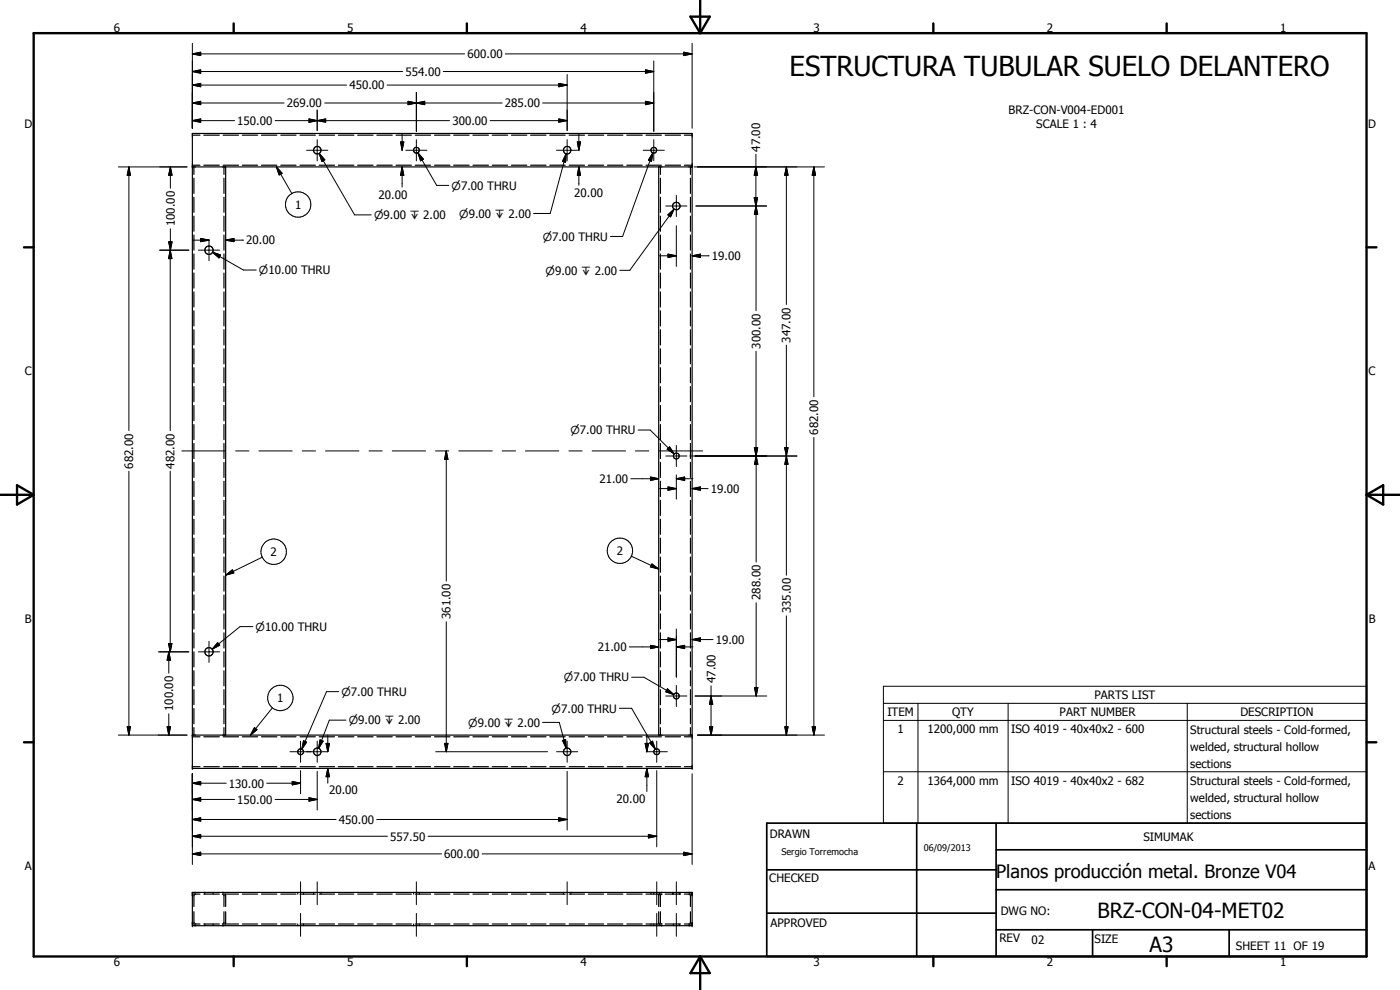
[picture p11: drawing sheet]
<svg xmlns="http://www.w3.org/2000/svg" width="420mm" height="297mm" viewBox="0 0 420 297" stroke-linecap="round" stroke-linejoin="round" font-family="sans-serif">
<g fill="none" stroke="#000" stroke-width=".35">
<path d="M57.7 40h150v190.5h-150zM57.7 50.1h150M57.7 49.6h2.3M57.7 40.6h2.3M58.2 50.1v2.2M58.2 53.5v4.5M58.2 59.2v4.5M61.2 49.6h4.6M61.2 40.6h4.6M67 49.6h4.6M67 40.6h4.6M67.2 50.1v2.2"/>
<path d="M67.2 53.5v4.5M67.2 59.2v4.5M67.7 50.1v170.5M72.7 49.6h4.6M72.7 40.6h4.6M78.5 49.6h4.6M78.5 40.6h4.6M84.3 49.6h4.5M84.3 40.6h4.5M90 49.6h4.6M90 40.6h4.6M95.8 49.6h4.6"/>
<path d="M95.8 40.6h4.6M101.5 49.6h4.7M101.5 40.6h4.7M107.3 49.6h4.7M107.3 40.6h4.7M113.1 49.6h4.6M113.1 40.6h4.6M118.9 49.6h4.6M118.9 40.6h4.6M124.6 49.6h4.6M124.6 40.6h4.6M130.4 49.6h4.6"/>
<path d="M130.4 40.6h4.6M136.2 49.6h4.6M136.2 40.6h4.6M141.9 49.6h4.7M141.9 40.6h4.7M147.7 49.6h4.6M147.7 40.6h4.6M153.5 49.6h4.6M153.5 40.6h4.6M159.2 49.6h4.7M159.2 40.6h4.7M165 49.6h4.6"/>
<path d="M165 40.6h4.6M170.8 49.6h4.6M170.8 40.6h4.6M176.6 49.6h4.6M176.6 40.6h4.6M182.3 49.6h4.6M182.3 40.6h4.6M188.1 49.6h4.6M188.1 40.6h4.6M193.9 49.6h4.6M193.9 40.6h4.6M197.7 50.1v170.5"/>
<path d="M198.2 50.1v2.2M198.2 53.5v4.5M198.2 59.2v4.5M199.6 49.6h4.6M199.6 40.6h4.6M205.4 49.6h2.3M205.4 40.6h2.3M207.2 50.1v2.2M207.2 53.5v4.5M207.2 59.2v4.5M58.2 64.9v4.5M58.2 70.5v4.6"/>
<path d="M58.2 76.2v4.6M67.2 64.9v4.5M67.2 70.5v4.6M67.2 76.2v4.6M198.2 64.9v4.5M198.2 70.5v4.6M198.2 76.2v4.6M207.2 64.9v4.5M207.2 70.5v4.6M207.2 76.2v4.6M58.2 81.9v4.5M58.2 87.6v4.5"/>
<path d="M58.2 93.3v4.5M58.2 98.9v4.6M67.2 81.9v4.5M67.2 87.6v4.5M67.2 93.3v4.5M67.2 98.9v4.6M198.2 81.9v4.5M198.2 87.6v4.5M198.2 93.3v4.5M198.2 98.9v4.6M207.2 81.9v4.5M207.2 87.6v4.5"/>
<path d="M207.2 93.3v4.5M207.2 98.9v4.6M58.2 104.6v4.6M58.2 110.3v4.6M58.2 116v4.5M67.2 104.6v4.6M67.2 110.3v4.6M67.2 116v4.5M198.2 104.6v4.6M198.2 110.3v4.6M198.2 116v4.5M207.2 104.6v4.6"/>
<path d="M207.2 110.3v4.6M207.2 116v4.5M58.2 121.7v4.5M58.2 127.4v4.5M58.2 133.1v4.5M58.2 138.7v4.6M67.2 121.7v4.5M67.2 127.4v4.5M67.2 133.1v4.5M67.2 138.7v4.6M198.2 121.7v4.5M198.2 127.4v4.5"/>
<path d="M198.2 133.1v4.5M198.2 138.7v4.6M207.2 121.7v4.5M207.2 127.4v4.5M207.2 133.1v4.5M207.2 138.7v4.6M58.2 144.4v4.6M58.2 150.1v4.5M58.2 155.8v4.5M67.2 144.4v4.6M67.2 150.1v4.5M67.2 155.8v4.5"/>
<path d="M198.2 144.4v4.6M198.2 150.1v4.5M198.2 155.8v4.5M207.2 144.4v4.6M207.2 150.1v4.5M207.2 155.8v4.5M58.2 161.5v4.5M58.2 167.1v4.6M58.2 172.8v4.6M58.2 178.5v4.5M67.2 161.5v4.5M67.2 167.1v4.6"/>
<path d="M67.2 172.8v4.6M67.2 178.5v4.5M198.2 161.5v4.5M198.2 167.1v4.6M198.2 172.8v4.6M198.2 178.5v4.5M207.2 161.5v4.5M207.2 167.1v4.6M207.2 172.8v4.6M207.2 178.5v4.5M58.2 184.2v4.5M58.2 189.9v4.5"/>
<path d="M58.2 195.6v4.5M67.2 184.2v4.5M67.2 189.9v4.5M67.2 195.6v4.5M198.2 184.2v4.5M198.2 189.9v4.5M198.2 195.6v4.5M207.2 184.2v4.5M207.2 189.9v4.5M207.2 195.6v4.5M58.2 201.3v4.5M58.2 206.9v4.6"/>
<path d="M58.2 212.6v4.6M58.2 218.3v2.3M67.2 201.3v4.5M67.2 206.9v4.6M67.2 212.6v4.6M67.2 218.3v2.3M198.2 201.3v4.5M198.2 206.9v4.6M198.2 212.6v4.6M198.2 218.3v2.3M207.2 201.3v4.5M207.2 206.9v4.6"/>
<path d="M207.2 212.6v4.6M207.2 218.3v2.3M57.7 220.6h150M57.7 221.1h2.3M57.7 230h2.3M61.2 221.1h4.6M61.2 230h4.6M67 221.1h4.6M67 230h4.6M72.7 221.1h4.6M72.7 230h4.6M78.5 221.1h4.6"/>
<path d="M78.5 230h4.6M84.3 221.1h4.5M84.3 230h4.5M90 221.1h4.6M90 230h4.6M95.8 221.1h4.6M95.8 230h4.6M101.5 221.1h4.7M101.5 230h4.7M107.3 221.1h4.7M107.3 230h4.7M113.1 221.1h4.6"/>
<path d="M113.1 230h4.6M118.9 221.1h4.6M118.9 230h4.6M124.6 221.1h4.6M124.6 230h4.6M130.4 221.1h4.6M130.4 230h4.6M136.2 221.1h4.6M136.2 230h4.6M141.9 221.1h4.7M141.9 230h4.7M147.7 221.1h4.6"/>
<path d="M147.7 230h4.6M153.5 221.1h4.6M153.5 230h4.6M159.2 221.1h4.7M159.2 230h4.7M165 221.1h4.6M165 230h4.6M170.8 221.1h4.6M170.8 230h4.6M176.6 221.1h4.6M176.6 230h4.6M182.3 221.1h4.6"/>
<path d="M182.3 230h4.6M188.1 221.1h4.6M188.1 230h4.6M193.9 221.1h4.6M193.9 230h4.6M199.6 221.1h4.6M199.6 230h4.6M205.4 221.1h2.3M205.4 230h2.3M57.7 267.8h150v9.9h-150zM57.7 277.2h2.3M57.7 268.3h2.3"/>
<path d="M57.7 277l.1 .2M57.8 277.2h.1M57.8 268.3l-.1 .2M57.9 268.3h-.1M58.2 273.6l.1 3.4M58.2 277.6l.3 .1M58.3 268.5l-.1 3.5M58.5 277.2h.1M58.5 267.8l-.3 .1M58.6 268.3l-.1 .1M61.2 277.2h4.6M61.2 268.3h4.6"/>
<path d="M61.5 267.8v.1M61.5 268.1v.2M61.5 277.2v.3M61.5 277.6v.1M64 267.8v.1M64 268.1v.2M64 277.2v.3M64 277.6v.1M66.7 277.2h4.9M66.7 268.3l.3 .1M67 268.3h4.6M67 267.8l.2 .1"/>
<path d="M67.1 268.5l.1 3.5M67.2 273.6l-.1 3.4M67.2 277.6l-.2 .1M67.6 268.3h.1M67.6 268.3l.1 3.7M67.6 277.2h.1M67.7 273.6l-.1 3.6M72.7 277.2h4.6M72.7 268.3h4.6M78.5 277.2h4.6M78.5 268.3h4.6M84.3 277.2h4.5"/>
<path d="M84.3 268.3h4.5M89.4 267.8v.1M89.4 268.1v.2M89.4 277.2v.3M89.4 277.6v.1M90 277.2h4.6M90 268.3h4.6M91.1 267.8v.1M91.1 268.1v.2M91.1 277.2v.3M91.1 277.6v.1M94.1 267.8v.1"/>
<path d="M94.1 268.1v.2M95.8 277.2h4.6M95.8 268.3h4.6M96.3 267.8v.1M96.3 268.1v.2M101.5 277.2h4.7M101.5 268.3h4.7M107.3 277.2h4.7M107.3 268.3h4.7M113.1 277.2h4.6M113.1 268.3h4.6M118.9 277.2h4.6"/>
<path d="M118.9 268.3h4.6M124.1 267.8v.1M124.1 268.1v.2M124.1 277.2v.3M124.1 277.6v.1M124.6 277.2h4.6M124.6 268.3h4.6M125.8 267.8v.1M125.8 268.1v.2M125.8 277.2v.3M125.8 277.6v.1M130.4 277.2h4.6"/>
<path d="M130.4 268.3h4.6M136.2 277.2h4.6M136.2 268.3h4.6M141.9 277.2h4.7M141.9 268.3h4.7M147.7 277.2h4.6M147.7 268.3h4.6M153.5 277.2h4.6M153.5 268.3h4.6M159.2 277.2h4.7M159.2 268.3h4.7M165 277.2h4.6"/>
<path d="M165 268.3h4.6M169.1 267.8v.1M169.1 268.1v.2M170.8 277.2h4.6M170.8 268.3h4.6M171.4 267.8v.1M171.4 268.1v.2M176.6 277.2h4.6M176.6 268.3h4.6M182.3 277.2h4.6M182.3 268.3h4.6M188.1 277.2h4.6"/>
<path d="M188.1 268.3h4.6M193.9 277.2h4.6M193.9 268.3h4.6M195.4 267.8v.1M195.4 268.1v.2M195.4 277.2v.3M195.4 277.6v.1M196.2 267.8v.1M196.2 268.1v.2M196.2 277.2v.3M196.2 277.6v.1M197.1 267.8v.1"/>
<path d="M197.1 268.1v.2M197.1 277.2v.3M197.1 277.6v.1M197.7 273.6l.1 3.6M197.8 268.3l-.1 3.7M197.8 277.2h.1M197.9 268.3h-.1M197.9 267.8v.1M197.9 268.1v.2M197.9 277.2v.3M197.9 277.6v.1M198.2 273.6l.1 3.4"/>
<path d="M198.2 277.6l.3 .1M198.3 268.5l-.1 3.5M198.4 277.2h.3M198.5 267.8l-.3 .1M198.7 268.3l-.3 .1M199.6 277.2h4.6M199.6 268.3h4.6M201.8 267.8v.1M201.8 268.1v.2M202.1 267.8v.1M202.1 268.1v.2M202.1 277.2v.3"/>
<path d="M202.1 277.6v.1M203.9 267.8v.1M203.9 268.1v.2M203.9 277.2v.3M203.9 277.6v.1M204.1 267.8v.1M204.1 268.1v.2M205.4 277.2h2.3M205.4 268.3h2.3M206.9 268.3l.1 .1M207 277.2h-.1M207 267.8l.2 .1"/>
<path d="M207.2 268.5v3.5M207.2 273.6v3.4M207.2 277.6l-.2 .1M207.6 268.3h.1M207.6 277.2h.1M207.6 268.3l.1 .5M207.7 276.8l-.1 .4"/>
<circle cx="95.2" cy="45" r="1.13"/>
<circle cx="125" cy="45.1" r=".88"/>
<circle cx="170.2" cy="45.1" r="1.15"/>
<circle cx="196.2" cy="45.1" r=".88"/>
<circle cx="62.7" cy="75.1" r="1.26"/>
<circle cx="203" cy="61.8" r="1.13"/>
<circle cx="203" cy="136.8" r=".88"/>
<circle cx="62.7" cy="195.5" r="1.26"/>
<circle cx="203" cy="208.8" r=".88"/>
<circle cx="90.2" cy="225.6" r=".89"/>
<circle cx="95.2" cy="225.5" r="1.11"/>
<circle cx="170.2" cy="225.5" r="1.12"/>
<circle cx="197.1" cy="225.6" r=".87"/>
</g>
<g fill="#000">
<circle cx="57.7" cy="50.1" r=".18"/>
<circle cx="57.7" cy="220.6" r=".18"/>
<circle cx="57.7" cy="230.5" r=".18"/>
<circle cx="207.7" cy="230.5" r=".18"/>
<circle cx="57.7" cy="277.7" r=".18"/>
<circle cx="57.7" cy="267.8" r=".18"/>
<circle cx="207.7" cy="277.7" r=".18"/>
<circle cx="207.7" cy="267.8" r=".18"/>
</g>
<g fill="none" stroke="#000" stroke-width=".71">
<path d="M10.1 9.9h400v277.1h-400zM70.1 7v2.9M140.1 7v2.9M207.2 5h5.8l-2.9 4.9zM210.1 0v9.9M280.1 7v2.9M350.1 7v2.9M7.2 74.2h2.9M410.1 74.2h3M.1 148.5h10M5.1 145.6l5 2.9-5 2.9zM410.1 148.5h10"/>
<path d="M410.1 148.5l5-2.9v5.8zM7.2 222.7h2.9M410.1 222.7h3M70.1 287v2.9M140.1 287v2.9M210.1 287v10M210.1 287l2.9 5h-5.8zM280.1 287v2.9M350.1 287v2.9"/>
</g>
<path d="M230.1 247h180v40h-180zM275.1 247v40M298.9 255h111.2M298.9 247v40M230.1 274h68.8M230.1 261h68.8M298.9 279h111.2M298.9 267h111.2M327.9 279v8M368.9 279v8" fill="none" stroke="#000" stroke-width=".51"/>
<g fill="none" stroke="#000" stroke-width=".3">
<path d="M57.7 16.2l2.5-.5v1zM57.7 16.2h81.7M57.7 13v25.5M151.6 16.2h56.1M196.2 18.3v21.1M205.2 15.7l2.5 .5-2.5 .5zM207.7 13v25.5M57.7 36.2l2.5-.5v1zM57.7 30.9l2.5-.5v1zM57.7 25.5l2.5-.5v1zM57.7 21.5l2.5-.5v1zM57.7 36.2h12.7"/>
<path d="M57.7 30.9h27.5M57.7 25.5h46.3M57.7 21.5h63.2M82.6 36.2h52.3M92.7 35.7l2.5 .5-2.5 .5zM95.2 36.2l2.5-.5v1zM95.2 33v6.2M97.4 30.9h53.3M116.2 25.5h54M122.5 30.4l2.5 .5-2.5 .5zM122.5 30.4l5 1v-1l-5 1zM125 30.9l2.5-.5v1z"/>
<path d="M125 27.7v11.7M133 21.5h63.2M147.1 36.2h23.1M162.8 30.9h33.4M167.7 25l2.5 .5-2.5 .5zM167.7 35.7l2.5 .5-2.5 .5zM170.2 22.4v16.8M193.7 21l2.5 .5-2.5 .5zM193.7 30.4l2.5 .5-2.5 .5zM35.5 50.1h20.6M38.7 50.1l.4 2.5h-.9zM38.7 50.1v79.1"/>
<path d="M51.1 50.1l.5 2.5h-1zM51.1 50.1v6.4M83 50.1l1.7 1.9-.9 .5zM83 50.1l4.6 7.9M92 45.1h6.4M95.2 41.9v6.4M95.8 46l1.7 2-.9 .4zM95.8 46l10.6 18.5h5M120.2 42.6h1l-.5 2.5zM120.7 50.1l.5 2.5h-1zM120.7 40v5.1M120.7 50.1v6"/>
<path d="M121.8 45.1h6.3M125 41.9v6.4M125.4 45.8l1.7 2-.9 .5zM125.4 45.8l5.7 9.8h3.6M167 45.1h6.4M169.9 46.1l-.2 2.6-.9-.3zM169.9 46.1l-4.8 18h-5M170.2 41.9v6.4M173.3 42.6h.9l-.5 2.5zM173.7 50.1l.5 2.5h-.9zM173.7 40v5.1M173.7 50.1v5.5"/>
<path d="M193 45.1h6.4M195.9 45.9l-.4 2.5-.9-.4zM195.9 45.9l-9.1 25.1h-3.6M196.2 41.9v6.4M203 58.6v6.4M208.3 50.1h39.1M226.3 59.3h1.1l-.5 2.5zM226.9 50.1l.5 2.5h-1.1zM226.9 46.3v46.9M236 50.1l.5 2.5h-1zM236 50.1v41.3M244.3 50.1l.5 2.5h-1.1z"/>
<path d="M244.3 50.1v68.9M47.9 75.1h8.8M50.6 72.6h1l-.5 2.5zM50.6 72.6l1 5h-1l1-5zM51.1 75.1l.5 2.5h-1zM51.1 68.7v60.5M57.7 72.1h5M59.6 75.1h6.3M60.2 71.5l2.5 .6-2.5 .4zM62.7 71.9v6.3M63.8 75.7l2.4 .8-.5 .9zM63.8 75.7l9.3 5.3h3.8"/>
<path d="M67.7 72.1l2.5-.6v1zM67.7 72.1h5.4M197.9 76.8h5.1M199.8 61.8h6.4M200.4 64.5l1.9-1.8-1.1 2.4zM200.5 76.2l2.5 .6-2.5 .5zM202.3 62.7l-13.3 18.4h-3M203 67.7v12.2M207.7 76.8l2.5-.6v1.1zM207.7 76.8h5.1M208.9 61.8h21.2M226.9 61.8l.5 2.5h-1z"/>
<path d="M226.9 105.4v31.4l-.5-2.5h1l-1 5h1l-.5-2.5v31.9M236 103.5v69.1M54.6 135.3h13.1M70.7 135.3h4M77.7 135.3h10M90.7 135.3h4M97.7 135.3h10M110.7 135.3h4M117.7 135.3h10M130.7 135.3h4M133.9 135.3l.5 2.5h-1zM133.9 135.3v39.1"/>
<path d="M137.7 135.3h10M150.7 135.3h4M157.7 135.3h10M170.7 135.3h4M177.7 135.3h10M190.7 135.3h4M191.5 129h3.6l7.2 7.2M197.7 135.3h13.2M199.8 136.8h6.4M200.2 134.8l.7-.7 1.4 2.1zM200.9 134.1l1.4 2.1-2.1-1.4zM203 133.6v6.4"/>
<path d="M207 136.8h32.2M226.4 134.3h1l-.5 2.5zM226.9 136.8l.5 2.5h-1zM235.5 134.3h1l-.5 2.5zM235.5 134.3h1l-1 5h1zM236 136.8l.5 2.5h-1zM244.3 131.2v89.4M38.7 141.4v79.2M51.1 141.4v54.2M189.3 143.6h8.4M195.2 143.1l2.5 .5-2.5 .5zM197.9 146.6h5.1"/>
<path d="M200.5 146.1l2.5 .5-2.5 .5zM203 143.6l2.5-.5v1zM203 142.5v7.3M203 143.6h5M207.7 146.6l2.5-.5v1zM207.7 146.6h4.8M67.7 172.6l2.1-1.6 .4 .9zM78.7 167.2l-11 5.4M189.5 166.9l8.2 3.8M195.7 169.2l2 1.5-2.5-.6zM47.5 195.6h9.2M50.6 193.1h1l-.5 2.5z"/>
<path d="M50.7 195.6l.5 2.5h-1zM50.7 195.6v6.4M59.6 195.6h6.3M62.7 192.4v6.4M65.3 192.8l.6 .8-2.2 1.2zM75.9 188h-3.9l-8.3 6.8M133.9 186.6v39M188.8 194.1h8.9M195.2 193.6l2.5 .5-2.5 .5zM197.9 191.9h5.1M200.5 191.4l2.5 .5-2.5 .5zM203 194.1l2.5-.5v1z"/>
<path d="M203 188.7v14.5M203 194.1h5M207.7 191.9l2.5-.5v1zM207.7 191.9h6.3M226.9 180.8v28M236 184.8v35.8M38.2 218.1h.9l-.4 2.5zM50.2 218.1h1l-.5 2.5zM50.7 214.2v6.4M76.4 218.3l.7 .6-1.9 1.7zM81.7 212.4l-6.5 8.2M101.6 207.5h-3.6l-7.4 17.3"/>
<path d="M103.8 216.1h-5l-3.2 8.4M162.8 216.7h5l2.1 7.8M185.9 212.5h3.7l7.1 12.3M189.6 203.2h3.6l9 5.2M199.8 208.8h6.4M200.3 206.7l1.9 1.7-2.4-.8zM203 205.7v6.3M208.6 208.8h21.5M212.9 218.1h1l-.5 2.5zM213.4 208.8l.5 2.5h-1zM213.4 205.8v14.8M226.4 206.3h1l-.5 2.5z"/>
<path d="M235.5 218.1h1l-.5 2.5zM243.7 218.1h1.1l-.5 2.5zM265.1 205.9h145v41.1h-145zM265.1 211h145M265.1 216.2h145M275.5 211v36M302.5 211v36M356.3 211v36M35.5 220.6h20.6M57.7 235l2.5-.5v1zM57.7 239.9l2.5-.5v1zM57.7 232.2v27.2"/>
<path d="M57.7 235h10.2M57.7 239.9h12.7M80 235h10.2M82.6 239.9h12.6M87 225.6h11.4M87.7 234.5l2.5 .5-2.5 .5zM90.2 222.4v6.3M90.2 231.2v7M91.1 222.2l.9 .5-1.4 2.1zM92.7 239.4l2.5 .5-2.5 .5zM95.2 222.4v6.3M95.2 231.4v11.6"/>
<path d="M96 222l1 .4-1.4 2.1zM97.9 223.1h1l-.5 2.5zM98.4 230.5l.5 2.5h-1zM98.4 220.6v5M98.4 230.5v4.5M130.8 225.6h33.5M133.4 223.1h1l-.5 2.5zM167 225.6h6.4M168.8 222.2l.9-.3 .2 2.6zM170.2 222.4v6.3M170.2 231.4v17.6M193.6 223.1h1l-.5 2.5z"/>
<path d="M193.9 225.6h6.4M194.1 230.5l.5 2.5h-1zM194.1 220.6v5M194.1 230.5v7M195 222.9l.8-.5 .9 2.4zM197.1 222.4v6.3M197.1 231.2v22.9M207.7 232.2v27.2M209.3 220.6h38.1M265.1 231.6h145M57.7 256.2l2.5-.5v1zM57.7 245.9l2.5-.5v1z"/>
<path d="M57.7 250.9l2.5-.5v1zM57.7 256.2h74.8M57.7 245.9h43.2M57.7 250.9h58.6M113.1 245.9h57.1M128.5 250.9h68.6M144.7 256.2h63M167.7 245.4l2.5 .5-2.5 .5zM194.6 250.4l2.5 .5-2.5 .5zM205.2 255.7l2.5 .5-2.5 .5zM90.2 264.6v6.8M90.2 274.1v6.8"/>
<path d="M95.2 264.6v6.8M125 264.6v6.8M125 274.1v6.8M170.2 264.6v6.8M197.1 264.6v6.8M197.1 274.1v6.8M203 264.6v6.8M203 274.1v6.8"/>
<circle cx="89.5" cy="61.4" r="3.8"/>
<circle cx="82.1" cy="165.5" r="3.8"/>
<circle cx="186" cy="165.3" r="3.8"/>
<circle cx="84.1" cy="209.4" r="3.8"/>
</g>
<g fill="#000">
<path d="M57.7 16.2l2.5-.5v1zM205.2 15.7l2.5 .5-2.5 .5zM57.7 36.2l2.5-.5v1zM57.7 30.9l2.5-.5v1zM57.7 25.5l2.5-.5v1zM57.7 21.5l2.5-.5v1zM92.7 35.7l2.5 .5-2.5 .5zM95.2 36.2l2.5-.5v1zM122.5 30.4l2.5 .5-2.5 .5zM125 30.9l2.5-.5v1zM167.7 25l2.5 .5-2.5 .5zM167.7 35.7l2.5 .5-2.5 .5z"/>
<path d="M193.7 21l2.5 .5-2.5 .5zM193.7 30.4l2.5 .5-2.5 .5zM38.7 50.1l.4 2.5h-.9zM51.1 50.1l.5 2.5h-1zM83 50.1l1.7 1.9-.9 .5zM95.8 46l1.7 2-.9 .4zM120.2 42.6h1l-.5 2.5zM120.7 50.1l.5 2.5h-1zM125.4 45.8l1.7 2-.9 .5zM169.9 46.1l-.2 2.6-.9-.3zM173.3 42.6h.9l-.5 2.5zM173.7 50.1l.5 2.5h-.9z"/>
<path d="M195.9 45.9l-.4 2.5-.9-.4zM226.3 59.3h1.1l-.5 2.5zM226.9 50.1l.5 2.5h-1.1zM236 50.1l.5 2.5h-1zM244.3 50.1l.5 2.5h-1.1zM50.6 72.6h1l-.5 2.5zM51.1 75.1l.5 2.5h-1zM60.2 71.5l2.5 .6-2.5 .4zM63.8 75.7l2.4 .8-.5 .9zM67.7 72.1l2.5-.6v1zM200.5 76.2l2.5 .6-2.5 .5zM200.4 64.5l1.9-1.8-1.1 2.4z"/>
<path d="M207.7 76.8l2.5-.6v1.1zM226.9 61.8l.5 2.5h-1zM133.9 135.3l.5 2.5h-1zM200.9 134.1l1.4 2.1-2.1-1.4zM226.4 134.3h1l-.5 2.5zM226.9 136.8l.5 2.5h-1zM235.5 134.3h1l-.5 2.5zM236 136.8l.5 2.5h-1zM195.2 143.1l2.5 .5-2.5 .5zM200.5 146.1l2.5 .5-2.5 .5zM203 143.6l2.5-.5v1zM207.7 146.6l2.5-.5v1z"/>
<path d="M67.7 172.6l2.1-1.6 .4 .9zM195.7 169.2l2 1.5-2.5-.6zM50.6 193.1h1l-.5 2.5zM50.7 195.6l.5 2.5h-1zM65.3 192.8l.6 .8-2.2 1.2zM195.2 193.6l2.5 .5-2.5 .5zM200.5 191.4l2.5 .5-2.5 .5zM203 194.1l2.5-.5v1zM207.7 191.9l2.5-.5v1zM38.2 218.1h.9l-.4 2.5zM50.2 218.1h1l-.5 2.5zM76.4 218.3l.7 .6-1.9 1.7z"/>
<path d="M200.3 206.7l1.9 1.7-2.4-.8zM212.9 218.1h1l-.5 2.5zM213.4 208.8l.5 2.5h-1zM226.4 206.3h1l-.5 2.5zM235.5 218.1h1l-.5 2.5zM243.7 218.1h1.1l-.5 2.5zM57.7 235l2.5-.5v1zM57.7 239.9l2.5-.5v1zM87.7 234.5l2.5 .5-2.5 .5zM91.1 222.2l.9 .5-1.4 2.1zM96 222l1 .4-1.4 2.1zM97.9 223.1h1l-.5 2.5z"/>
<path d="M98.4 230.5l.5 2.5h-1zM133.4 223.1h1l-.5 2.5zM168.8 222.2l.9-.3 .2 2.6zM193.6 223.1h1l-.5 2.5zM194.1 230.5l.5 2.5h-1zM195 222.9l.8-.5 .9 2.4zM57.7 256.2l2.5-.5v1zM57.7 245.9l2.5-.5v1zM57.7 250.9l2.5-.5v1zM92.7 239.4l2.5 .5-2.5 .5zM167.7 245.4l2.5 .5-2.5 .5zM194.6 250.4l2.5 .5-2.5 .5z"/>
<path d="M205.2 255.7l2.5 .5-2.5 .5z"/>
</g>
<text font-size="8.2" x="237" y="22.8">ESTRUCTURA TUBULAR SUELO DELANTERO</text>
<g font-size="6.3">
<text x="329.4" y="275.4">BRZ-CON-04-MET02</text>
<text x="345" y="285.6">A3</text>
</g>
<text font-size="5.5" x="298.9" y="263.4">Planos producción metal. Bronze V04</text>
<g font-size="3.5">
<text x="34.2" y="9.6">6</text>
<text x="104.2" y="9.6">5</text>
<text x="174.2" y="9.6">4</text>
<text x="244.2" y="9.6">3</text>
<text x="314.2" y="9.6">2</text>
<text x="384.2" y="9.6">1</text>
<text x="140.3" y="17.5">600.00</text>
<text x="121.7" y="22.8">554.00</text>
<text x="104.8" y="26.8">450.00</text>
<text x="86.1" y="32.2">269.00</text>
<text x="151.5" y="32.2">285.00</text>
<text x="302.7" y="34.1">BRZ-CON-V004-ED001</text>
<text x="7.3" y="38.4">D</text>
<text x="71.2" y="37.5">150.00</text>
<text x="135.8" y="37.5">300.00</text>
<text x="311" y="38.3">SCALE 1 : 4</text>
<text x="410.6" y="38.4">D</text>
<text x="228.1" y="45.5" transform="rotate(-90 228.1 45.5)">47.00</text>
<text x="113.6" y="59.6">20.00</text>
<text x="172.3" y="59">20.00</text>
<text x="88.5" y="62.7">1</text>
<text x="52.4" y="67.9" transform="rotate(-90 52.4 67.9)">100.00</text>
<text x="73.9" y="73.3">20.00</text>
<text x="213.6" y="78.1">19.00</text>
<text x="228.2" y="104.6" transform="rotate(-90 228.2 104.6)">300.00</text>
<text x="237.3" y="102.8" transform="rotate(-90 237.3 102.8)">347.00</text>
<text x="7.4" y="112.6">C</text>
<text x="410.7" y="112.6">C</text>
<text x="245.5" y="130.5" transform="rotate(-90 245.5 130.5)">682.00</text>
<text x="40" y="140.6" transform="rotate(-90 40 140.6)">682.00</text>
<text x="52.4" y="140.6" transform="rotate(-90 52.4 140.6)">482.00</text>
<text x="179.9" y="144.9">21.00</text>
<text x="213.3" y="147.9">19.00</text>
<text x="81.2" y="166.9">2</text>
<text x="185.1" y="166.5">2</text>
<text x="135.2" y="185.8" transform="rotate(-90 135.2 185.8)">361.00</text>
<text x="228.2" y="180" transform="rotate(-90 228.2 180)">288.00</text>
<text x="237.3" y="184" transform="rotate(-90 237.3 184)">335.00</text>
<text x="7.4" y="186.9">B</text>
<text x="410.8" y="186.9">B</text>
<text x="179.4" y="195.4">21.00</text>
<text x="214.8" y="193.2">19.00</text>
<text x="214.7" y="205" transform="rotate(-90 214.7 205)">47.00</text>
<text x="328.5" y="209.8">PARTS LIST</text>
<text x="52" y="213.4" transform="rotate(-90 52 213.4)">100.00</text>
<text x="83.2" y="210.7">1</text>
<text x="266.3" y="214.9">ITEM</text>
<text x="285.7" y="214.9">QTY</text>
<text x="318" y="214.9">PART NUMBER</text>
<text x="372.3" y="214.9">DESCRIPTION</text>
<text x="269.4" y="220">1</text>
<text x="278.3" y="220">1200,000 mm</text>
<text x="303.4" y="220">ISO 4019 - 40x40x2 - 600</text>
<text x="357.2" y="220.1">Structural steels - Cold-formed,</text>
<text x="357.2" y="225.2">welded, structural hollow</text>
<text x="357.2" y="230.4">sections</text>
<text x="68.7" y="236.3">130.00</text>
<text x="98.8" y="238.4">20.00</text>
<text x="269.4" y="235.5">2</text>
<text x="278.3" y="235.5">1364,000 mm</text>
<text x="303.4" y="235.5">ISO 4019 - 40x40x2 - 682</text>
<text x="357.2" y="235.5">Structural steels - Cold-formed,</text>
<text x="71.2" y="241.2">150.00</text>
<text x="185" y="240.9">20.00</text>
<text x="357.2" y="240.6">welded, structural hollow</text>
<text x="357.2" y="245.7">sections</text>
<text x="101.7" y="247.1">450.00</text>
<text x="231" y="251.5">DRAWN</text>
<text x="117.1" y="252.2">557.50</text>
<text x="133.3" y="257.5">600.00</text>
<text x="343.1" y="252.3">SIMUMAK</text>
<text x="7.4" y="261.1">A</text>
<text x="410.7" y="261.1">A</text>
<text x="230.9" y="264.6">CHECKED</text>
<text x="300.3" y="274.5">DWG NO:</text>
<text x="231.3" y="278.3">APPROVED</text>
<text x="299.9" y="282.6">REV</text>
<text x="309.6" y="283.3">02</text>
<text x="328.5" y="283.1">SIZE</text>
<text x="370.9" y="285.1">SHEET 11 OF 19</text>
<text x="34.2" y="289.9">6</text>
<text x="104.2" y="289.9">5</text>
<text x="174.2" y="289.9">4</text>
<text x="244.2" y="289.9">3</text>
<text x="314.2" y="289.9">2</text>
<text x="384.2" y="289.9">1</text>
</g>
<g font-size="3.3">
<text x="135.5" y="56.9">n7.00 THRU</text>
<text x="112.3" y="65.7">n9.00 x 2.00</text>
<text x="137.8" y="65.4">n9.00 x 2.00</text>
<text x="162.9" y="72.2">n7.00 THRU</text>
<text x="77.7" y="82.3">n10.00 THRU</text>
<text x="163.7" y="82.4">n9.00 x 2.00</text>
<text x="171.2" y="130.3">n7.00 THRU</text>
<text x="76.7" y="189.3">n10.00 THRU</text>
<text x="102.5" y="208.8">n7.00 THRU</text>
<text x="169.2" y="204.5">n7.00 THRU</text>
<text x="165.6" y="213.8">n7.00 THRU</text>
<text x="104.7" y="217.3">n9.00 x 2.00</text>
<text x="140.5" y="218.1">n9.00 x 2.00</text>
</g>
<g font-size="2.7">
<text x="234.5" y="256.6">Sergio Torremocha</text>
<text x="277.2" y="255.3">06/09/2013</text>
</g>
</svg>
